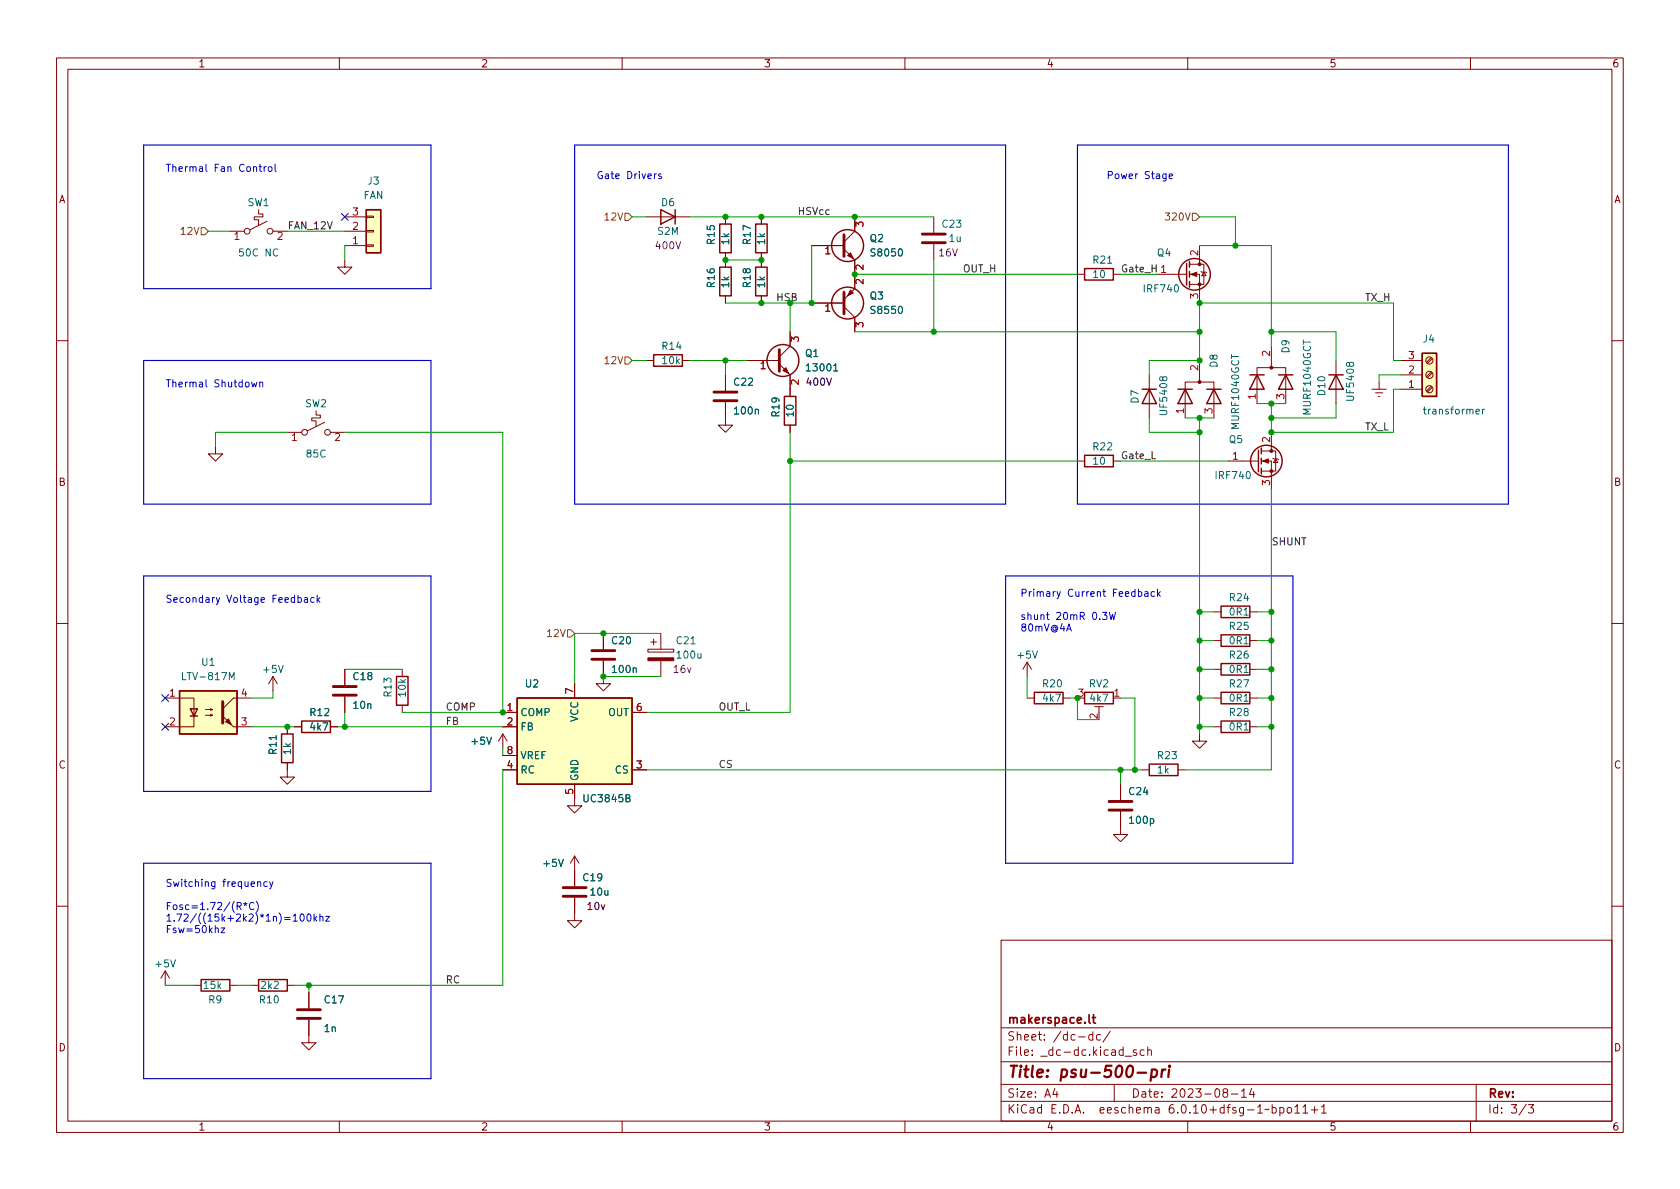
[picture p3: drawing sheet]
<svg xmlns="http://www.w3.org/2000/svg" width="297mm" height="210mm" viewBox="0 0 297 210" stroke-linecap="round" stroke-linejoin="round" font-family="sans-serif">
<g fill="none" stroke="#840000" stroke-width=".18">
<path d="M10 10.2h277v190.1h-277zM12 12.2h273v186.1h-273zM60 10.2v2M110 10.2v2M160 10.2v2M210 10.2v2M260 10.2v2M45.7 37.1v.7h.8v.5h-1.5v.6h.7v1M47.2 39.1l-3 1.5M61 38.3h3.8M64.8 38.2h1.2v.3h-1.2zM114.3 38.3h7.6"/>
<path d="M128.3 38.3v1.3M134.6 38.3v1.3M151.1 38.3v2.6l-1.9 1.9M165.1 38.3v2.8M40.6 40.9h2.6M48.3 40.9h2.5M61 46v1.2h1.2l-1.2 1.3-1.3-1.3h1.3M61 40.9h3.8M61 43.4h3.8M64.8 40.8h1.2v.2h-1.2zM64.8 43.3h1.2v.3h-1.2zM128.3 44.7v2.5"/>
<path d="M128.3 52.3v1.3M134.6 44.7v2.5M134.6 52.3v1.3M139.7 58.7v2.5l-1.9 1.9M143.5 43.4h5.7M143.5 53.6h5.7M149.2 44.1l1.9 1.9v5l-1.9 2M149.2 54.2l1.9 1.9v2.6M165.1 43.2v2.8M190.5 48.5h1.3M196.8 48.5h1.3M204.5 48.5h5.3"/>
<path d="M210.3 48.5h1.8v5.1M210.3 46.7h2.6v3.6h-2.6M212.1 43.4v3.3M212.3 48l.2 .1h.7l.2 .2M212.9 48.1l.3 .7h-.7zM10 60.2h2M38.1 79v1.3h1.3l-1.3 1.2-1.3-1.2h1.3M50.8 76.4h2.5M55.9 72.6v.8h.7v.5h-1.5v.5h.8v1M57.4 74.7l-3 1.5M58.4 76.4h2.6M114.3 63.7h1.3"/>
<path d="M120.6 63.7h1.3M128.3 71.1v4.1h1.2l-1.2 1.2-1.3-1.2h1.3M128.3 66.3v2.8M132.1 63.7h5.7M137.8 64.4l1.9 1.9v3.8M139.7 75.2v1.2M203.2 66.3v7.6M209.5 73.9v-6.3h5.1v6.3M212.1 63.7v3.9M222.2 71.4v-6.4h5.1v6.4M223 79.8h2.6v3.5h-2.6M224.8 61.2v3.8"/>
<path d="M224.8 76.4v3.4M236.2 63.7v7.7M242.6 68.8h2.5M243.2 69.5h1.3M243.7 70.1h.3M243.8 67.6v1.2M247.6 63.7h3.9M247.6 68.8h3.9M247.6 66.3h3.9M253.1 63.2l-.9 .9M253.1 65.8l-.9 .8M253.1 68.3l-.9 .9"/>
<path d="M253.2 63.4l-.8 .9M253.2 66l-.8 .8M253.2 68.5l-.8 .8M285 60.2h2M190.5 81.5h1.3M196.8 81.5h1.3M217.2 81.5h5.3M223 81.5h1.8v5.1M225 81l.2 .1h.7l.2 .2M225.6 81.1l.3 .7h-.7zM10 110.2h2M48.3 119.6l-.8 1.3"/>
<path d="M48.3 119.6v2.6M48.3 119.6l.7 1.3M61 118.4v2.8M71.1 118.4v1.2M106.7 116.8v4.1h1.2l-1.2 1.3-1.3-1.3h1.3M106.7 112v2.8M114.6 114.8h4.5v.5h-4.5zM115.1 113.5h1M115.6 113v1M116.8 112v2.8M116.8 116.8v2.8M181.6 117.1l-.8 1.3"/>
<path d="M181.6 117.1v2.5M181.6 117.1l.8 1.3M214.6 108.2h1.3M214.6 118.4h1.3M214.6 113.3h1.3M221 108.2h1.2M221 118.4h1.2M221 113.3h1.2M285 110.2h2M29.2 123.4h5.1v3.3M34.3 126.6v1.9h-5.1M36.3 126.5h1.3l-.4 .1v-.2l.4 .1"/>
<path d="M36.3 125.5h1.3l-.4 .1v-.3l.4 .2M41.3 128.5h3.1M44.4 123.4h-3.1l-1.9 1.9M50.8 134.9v2.5h1.3l-1.3 1.3-1.3-1.3h1.3M50.8 128.5v1.3M52.1 128.5h1.2M58.4 128.5h1.3M61 123.2v2.8M71.1 124.7v1.3M88.9 128.5h2.5M88.9 136.1h2.5M88.9 126h2.5"/>
<path d="M88.9 133.6h2.5M88.9 129.8l-.8 1.3M88.9 129.8v2.5M88.9 129.8l.8 1.3M101.6 138.7v3.8h1.3l-1.3 1.3-1.3-1.3h1.3M101.6 120.9v2.5M111.8 136.1h2.5M111.8 126h2.5M181.6 123.4h1.3M188 123.4h1.2M193.5 125h1.6M194.3 125v1"/>
<path d="M198.1 138.7v2.8M201.9 136.1h1.3M208.3 136.1h1.2M212.1 129.8v1.3h1.3l-1.3 1.2-1.3-1.2h1.3M214.6 123.4h1.3M214.6 128.5h1.3M221 123.4h1.2M221 128.5h1.2M101.6 158.7v4.1h1.3l-1.3 1.3-1.3-1.3h1.3M101.6 151.4l-.8 1.2M101.6 151.4v5.3M101.6 151.4l.8 1.2"/>
<path d="M198.1 143.5v4.1h1.3l-1.3 1.2-1.3-1.2h1.3M10 160.2h2M29.2 171.7l-.8 1.3M29.2 171.7v2.5M29.2 171.7l.8 1.3M34.3 174.2h1.3M40.6 174.2h1.3M44.4 174.2h1.3M50.8 174.2h1.3M54.6 175.5v2.8M177 166.3h108v32h-108zM285 160.2h2"/>
<path d="M54.6 180.3v4.1h1.3l-1.3 1.3-1.3-1.3h1.3M60 198.3v2M110 198.3v2M160 198.3v2M177 194.8h108M177 191.8h108M177 187.8h108M177 181.8h108M186.5 192.5l-.4 1h1M186.9 193v1M190.7 183.4h1.2M193.2 183l-.4-.1-.3 .3v.4l.1 .3h.6"/>
<path d="M193.2 182.4v1.5M194.6 183l-.5-.1-.2 .3v.4l.1 .3h.6M196.3 182.4l-1.3 1.9M197 191.8v3M198.9 186.8h1.2M200.9 185.7l-.3-.1-.2 .2v.3l.5 .1v.4h-.5M202.3 185.7l-.4-.1-.3 .3v.4l.1 .3h.6M202.9 185.8l.2-.2 .4 .1 .1 .9M202.9 185.1v1.5M210 198.3v2M216.5 193.2l-.3-.3 .1-.2 .2-.2 .4 .1 .2 .2-.1 .2-.6 .2-.2 .3 .1 .4 .2 .1h.4l.2-.3-.1-.4-.2-.1M217.7 193.5h1.2"/>
<path d="M219.5 193l.4-.5v1.5M219.5 194h.9M221.3 192.5l-.4 1h1M221.6 193v1M224.4 196.1l-.3 .2-.2-.2-.3 .2M224.9 195.9l.5-.1 .2 .3v.4l-.1 .3h-.6M224.9 195.3v1.5M226.3 195.9l.4-.1 .3 .3v.4l-.1 .3h-.6M226.3 195.8v1.5M227.7 195.9l.4-.1 .3 .3v.4l-.3 .3h-.4l-.1-.3v-.4zM228.9 195.8l.5-.5v1.5M228.9 196.8h.9"/>
<path d="M230.4 195.8l.4-.5v1.5M230.4 196.8h.8M231.9 196.3h1.1M232.4 195.7v1.1M233.6 195.8l.5-.5v1.5M233.6 196.8h.9M260 198.3v2M261 191.8v6.5M269.9 195.3l-1.3 1.9M270.2 195.3h1l-.6 .6 .5 .1v.7l-.2 .1h-.5l-.2-.1"/>
<circle cx="43.7" cy="40.9" r=".51"/>
<circle cx="47.8" cy="40.9" r=".51"/>
<circle cx="53.8" cy="76.4" r=".51"/>
<circle cx="57.9" cy="76.4" r=".51"/>
<circle cx="252.7" cy="63.7" r=".63"/>
<circle cx="252.7" cy="68.8" r=".63"/>
<circle cx="252.7" cy="66.3" r=".63"/>
</g>
<path d="M201.1 189.7h1.6M203.7 189.2l.2-.1 .5 .1 .2 .3-.1 .6a.66 .66 0 0 1-1 .3M203.7 189.1l-.3 2M205.5 189.1l-.2 1.4M206.1 189.1l-.4 .1-.3 .3M206.7 189.1l-.1 1.4M206.8 188.5l-.1 .1 .1 .1 .1-.1-.1-.1v.2" fill="none" stroke="#840000" stroke-width=".4"/>
<path d="M192.6 179.4v1.3l.2 .2M193.1 179.9h.6M193.3 179.4v1.3l.4 .2" fill="none" stroke="#840000" stroke-width=".3"/>
<g fill="none" stroke="#840000" stroke-width=".51">
<path d="M149.2 41.5v3.8M149.2 51.7v3.8M163.1 42.9h4M163.1 41.4h4M126.2 70.9h4.1M126.2 69.3h4.1M137.8 61.8v3.9M104.6 116.6h4.1M104.6 115.1h4.1M39.4 124.1v3.8M58.9 122.9h4.1M58.9 121.4h4.1"/>
<path d="M99.6 158.5h4M99.6 157h4M196.1 143.3h4.1M196.1 141.7h4.1M52.6 178.6h4M52.6 180.1h4"/>
</g>
<g fill="#840000" stroke="#840000" stroke-width=".18">
<path d="M138.4 65.5l.5-.5 .5 1z"/>
<path d="M150.4 44.7l.5 1-1-.5z"/>
<path d="M114.6 116.3h4.5v.5h-4.5z"/>
<path d="M39.4 126.6l1.9 1.9z"/>
<path d="M39.9 127.6l.5-.5 .5 1z"/>
<path d="M223.3 81.5l1-.4v.8z"/>
<path d="M210.6 48.5l1-.4v.8z"/>
<path d="M150.4 51.3l.5 .5-1 .5z"/>
<circle cx="224.8" cy="83.3" r=".25"/>
<circle cx="224.8" cy="79.8" r=".25"/>
<circle cx="212.1" cy="67.6" r=".25"/>
<circle cx="224.8" cy="65" r=".25"/>
<circle cx="212.1" cy="50.3" r=".25"/>
<circle cx="212.1" cy="46.7" r=".25"/>
</g>
<g fill="none" stroke="#840000" stroke-width=".25">
<path d="M64.8 37.1h2.5v7.6h-2.5zM116.8 37.1l2.6 1.2-2.6 1.3zM119.4 37.1v2.5M127.3 39.6h2v5.1h-2zM133.6 39.6h2v5.1h-2zM127.3 47.2h2v5.1h-2zM133.6 47.2h2v5.1h-2zM191.8 47.5h5v2h-5zM209.8 46.6v3.8M210.3 46.2v1M210.3 48v1M210.3 49.8v1"/>
<path d="M115.6 62.7h5v2.1h-5zM138.7 70.1h2v5.1h-2zM201.9 68.8h2.6M203.2 68.8l1.3 2.6h-2.6zM208.3 68.8h2.5M209.5 68.8l1.3 2.6h-2.5zM213.4 68.8h2.5M214.6 68.8l1.3 2.6h-2.5zM221 66.3h2.5M222.2 66.3l1.3 2.5h-2.5zM222.5 79.6v3.8M223 79.2v1.1"/>
<path d="M226.1 66.3h2.5M227.3 66.3l1.3 2.5h-2.5zM234.9 66.3h2.6M236.2 66.3l1.3 2.5h-2.6zM251.5 62.5h2.5v7.6h-2.5zM191.8 80.5h5v2h-5zM223 81v1M223 82.8v1M70.1 119.6h2v5.1h-2zM215.9 107.2h5.1v2h-5.1zM215.9 117.3h5.1v2.1h-5.1zM215.9 112.3h5.1v2h-5.1z"/>
<path d="M31.7 122.2h10.2v7.6h-10.2zM33.7 125.3h1.2l-.6 1.3zM33.7 126.6h1.2M49.8 129.8h2v5.1h-2zM53.3 127.5h5.1v2h-5.1zM91.4 123.4h20.4v15.3h-20.4zM182.9 122.4h5.1v2.1h-5.1zM191.8 122.4h5v2.1h-5zM203.2 135.1h5.1v2.1h-5.1zM215.9 122.4h5.1v2.1h-5.1zM215.9 127.5h5.1v2h-5.1zM35.6 173.2h5v2.1h-5z"/>
<path d="M45.7 173.2h5.1v2.1h-5.1z"/>
<circle cx="149.9" cy="53.6" r="2.82"/>
<circle cx="149.9" cy="43.4" r="2.82"/>
<circle cx="211.2" cy="48.5" r="2.79"/>
<circle cx="138.4" cy="63.7" r="2.82"/>
<circle cx="223.9" cy="81.5" r="2.79"/>
</g>
<path d="M147.4 65.6h.7M262.1 72.4v.8M262.5 72.4l-.4 .2" fill="none" stroke="#006464" stroke-width=".18"/>
<g fill="#ffffc2" stroke="#ffffc2" stroke-width=".18">
<path d="M64.8 37.1h2.5v7.6h-2.5z"/>
<path d="M91.4 123.4h20.4v15.3h-20.4z"/>
<path d="M31.7 122.2h10.2v7.6h-10.2z"/>
<path d="M251.5 62.5h2.5v7.6h-2.5z"/>
</g>
<path d="M110.5 37.7h.6l.7 .6-.7 .7h-.6zM210.8 37.7h.7l.6 .6-.6 .7h-.7zM35.6 40.3h.6l.6 .6-.6 .6h-.6zM110.5 63.1h.6l.7 .6-.7 .7h-.6zM100.3 111.4h.7l.6 .6-.6 .6h-.7z" fill="none" stroke="#725600" stroke-width=".18"/>
<g fill="none" stroke="#0000c2" stroke-width=".18">
<path d="M45.8 29.5h.5M46 29v1.1l.3 .2M46.7 29.5v.8M47.1 29.5l-.4 .2M47.6 29.5h.3l.2 .2v.4l-.2 .2h-.3l-.2-.2zM48.6 29v1.1l.2 .2M116.1 30.7l-.4 .3M116.9 30.8l-.3-.1-.2 .2 .1 .2 .4 .1v.3h-.5M206.7 31.2l.6-.2v-.2l-.4-.1-.2 .2 .1 .6h.5M44.5 67.6l.2 .8 .2-.6 .3 .6 .2-.8M45.9 67.7l.2-.1h.3l.1 .8M45.9 67.6v.8"/>
<path d="M52.7 105.7h.4l.2 .2-.1 .6h-.5M53.8 105.7h.5l.1 .8M54.4 106h-.4l-.2 .2 .2 .3h.4M55.5 105.7h-.3l-.3 .2 .1 .6h.5M56.1 105.2v1.3M56.2 106l.4 .5M56.6 105.7l-.5 .5M194.9 108.3h.8l-.4 .5 .4 .1v.5l-.2 .2-.6-.2M196.1 108.3l.3 1.3 .3-1 .2 1 .3-1.3M201.3 104.7l.3-.1 .3 .3-.1 .5h-.5M202.4 104.7h.5l.1 .8M203 104.9l-.4 .1-.2 .2 .2 .3 .4-.1"/>
<path d="M204.1 104.7l-.3-.1-.3 .3 .1 .5h.5M204.7 104.2v1.3M204.8 105l.4 .5M205.2 104.6l-.5 .5M43.1 159.8l.3 .1 .3-.1M43.4 159.6v.3M44.9 159.7a.6 .6 0 0 0-.8 .4 .6 .6 0 0 0 .5 .7l.3-.1M45.3 159.4a1.46 1.46 0 0 1 0 1.9M45.6 156l.1-.1 .3 .1 .1 .8M47.2 156l-.3-.1-.3 .3 .2 .5h.4M47.7 155.9l.3 .9M48.3 155.9l-.4 1.2-.2 .1"/>
<path d="M39.1 164.1h.6l-.6 .8h.6M43.2 160.1l.2-.2 .2 .2M51.8 162l.4-.4v1.3M51.8 162.9h.8M53.2 161.7l.2-.1a.68 .68 0 0 1 .4 .7 .68 .68 0 0 1-.4 .6l-.2-.1-.1-.4zM54.4 161.7l.2-.1a.68 .68 0 0 1 .4 .7 .68 .68 0 0 1-.4 .6 .84 .84 0 0 1-.2-1.2zM55.5 161.6v1.3M55.7 162.4l.3 .5M56 162l-.5 .5M56.6 162.2l.1-.2 .3 .1 .1 .8M56.6 161.6v1.3M57.6 162h.7l-.7 .9h.7"/>
</g>
<path d="M25.4 25.6h50.8v25.4h-50.8zM101.6 25.6h76.2v63.5h-76.2zM190.5 25.6h76.2v63.5h-76.2zM25.4 63.7h50.8v25.4h-50.8zM25.4 101.8h50.8v38.1h-50.8zM177.8 101.8h50.8v50.8h-50.8zM25.4 152.6h50.8v38.1h-50.8z" fill="none" stroke="#0000c2" stroke-width=".2"/>
<g fill="none" stroke="#009600" stroke-width=".18">
<path d="M111.8 38.3h2.5M121.9 38.3h43.2M212.1 38.3h6.3v5.1M36.8 40.9h3.8M50.8 40.9h10.2M61 43.4v2.6M128.3 46h6.3M139.7 53.6v5.1M143.5 43.4v10.2h-15.2M151.1 58.7h61M151.1 48.5h39.4M165.1 46v12.7"/>
<path d="M198.1 48.5h6.4M212.1 43.4h12.7v17.8M224.8 58.7h11.4v5M50.8 76.4h-12.7v2.6M61 76.4h27.9v49.6h-17.8M111.8 63.7h2.5M121.9 63.7h10.2M128.3 63.7v2.6M139.7 76.4v49.6h-25.4M203.2 73.9v2.5h8.9M209.5 73.9h5.1M212.1 73.9v55.9"/>
<path d="M222.2 71.4h5.1M236.2 71.4v2.5h-11.4M247.6 63.7h-1.2v-10.1h-34.3v10.1h-8.9v2.6M247.6 68.8h-1.2v7.6h-21.6v-5M247.6 66.3h-3.8v1.3M139.7 81.5h50.8M198.1 81.5h19.1M224.8 86.6v49.5h-15.3M61 118.4h10.1M106.7 119.6h10.1M116.8 112h-15.2v8.9M181.6 119.6v3.8"/>
<path d="M212.1 118.4h2.5M212.1 108.2h2.5M212.1 113.3h2.5M222.2 118.4h2.6M222.2 108.2h2.6M222.2 113.3h2.6M44.4 128.5h7.7M48.3 122.2v1.2h-3.9M59.7 128.5h29.2M61 126v2.5M88.9 132.3v1.3M88.9 136.1v38.1h-36.8"/>
<path d="M114.3 136.1h87.6M189.2 123.4h1.3v3.8h3.8M198.1 123.4h2.6v12.7M198.1 136.1v2.6M212.1 123.4h2.5M212.1 128.5h2.5M222.2 123.4h2.6M222.2 128.5h2.6M29.2 174.2h5.1M41.9 174.2h2.5M54.6 174.2v1.3"/>
</g>
<path d="M60.4 37.7l1.2 1.3M61.6 37.7l-1.2 1.3M28.6 122.8l1.2 1.2M28.6 127.9l1.2 1.2M29.8 122.8l-1.2 1.2M29.8 127.9l-1.2 1.2" fill="none" stroke="#000084" stroke-width=".18"/>
<g fill="#009600" stroke="#009600" stroke-width=".18">
<circle cx="54.6" cy="174.2" r=".46"/>
<circle cx="139.7" cy="81.5" r=".46"/>
<circle cx="134.6" cy="53.6" r=".46"/>
<circle cx="151.1" cy="48.5" r=".46"/>
<circle cx="134.6" cy="46" r=".46"/>
<circle cx="139.7" cy="53.6" r=".46"/>
<circle cx="134.6" cy="38.3" r=".46"/>
<circle cx="128.3" cy="46" r=".46"/>
<circle cx="128.3" cy="63.7" r=".46"/>
<circle cx="128.3" cy="38.3" r=".46"/>
<circle cx="50.8" cy="128.5" r=".46"/>
<circle cx="61" cy="128.5" r=".46"/>
<circle cx="88.9" cy="126" r=".46"/>
<circle cx="224.8" cy="58.7" r=".46"/>
<circle cx="224.8" cy="71.4" r=".46"/>
<circle cx="212.1" cy="63.7" r=".46"/>
<circle cx="212.1" cy="113.3" r=".46"/>
<circle cx="212.1" cy="118.4" r=".46"/>
<circle cx="198.1" cy="136.1" r=".46"/>
<circle cx="212.1" cy="123.4" r=".46"/>
<circle cx="200.7" cy="136.1" r=".46"/>
<circle cx="212.1" cy="108.2" r=".46"/>
<circle cx="224.8" cy="73.9" r=".46"/>
<circle cx="224.8" cy="108.2" r=".46"/>
<circle cx="224.8" cy="113.3" r=".46"/>
<circle cx="224.8" cy="123.4" r=".46"/>
<circle cx="224.8" cy="118.4" r=".46"/>
<circle cx="212.1" cy="128.5" r=".46"/>
<circle cx="224.8" cy="128.5" r=".46"/>
<circle cx="143.5" cy="53.6" r=".46"/>
<circle cx="190.5" cy="123.4" r=".46"/>
<circle cx="106.7" cy="119.6" r=".46"/>
<circle cx="106.7" cy="112" r=".46"/>
<circle cx="151.1" cy="38.3" r=".46"/>
<circle cx="224.8" cy="76.4" r=".46"/>
<circle cx="212.1" cy="73.9" r=".46"/>
<circle cx="218.4" cy="43.4" r=".46"/>
<circle cx="212.1" cy="76.4" r=".46"/>
<circle cx="165.1" cy="58.7" r=".46"/>
<circle cx="212.1" cy="58.7" r=".46"/>
<circle cx="212.1" cy="53.6" r=".46"/>
</g>
<text font-size="2.8" fill="#840000" x="178" y="190.6">Title: psu-500-pri</text>
<g font-size="2.1" fill="#840000">
<text x="178" y="184">Sheet: /dc-dc/</text>
<text x="178" y="181">makerspace.lt</text>
<text x="178" y="186.7">File: _dc-dc.kicad_sch</text>
<text x="178" y="196.9">KiCad E.D.A. eeschema 6.0.10+dfsg-1~bpo11+1</text>
<text x="178" y="194.1">Size: A4</text>
<text x="200" y="194.1">Date: 2023-08-14</text>
<text x="263" y="194.1">Rev:</text>
<text x="263" y="196.9">Id: 3/3</text>
</g>
<g font-size="1.8" fill="#840000">
<text x="35" y="11.9">1</text>
<text x="85" y="11.9">2</text>
<text x="135" y="11.9">3</text>
<text x="185" y="11.9">4</text>
<text x="235" y="11.9">5</text>
<text x="285" y="11.9">6</text>
<text x="10.3" y="35.9">A</text>
<text x="285.3" y="35.9">A</text>
<text x="10.3" y="85.9">B</text>
<text x="285.3" y="85.9">B</text>
<text x="10.3" y="135.9">C</text>
<text x="285.3" y="135.9">C</text>
<text x="10.3" y="185.9">D</text>
<text x="285.3" y="185.9">D</text>
<text x="35" y="199.9">1</text>
<text x="85" y="199.9">2</text>
<text x="135" y="199.9">3</text>
<text x="185" y="199.9">4</text>
<text x="235" y="199.9">5</text>
<text x="285" y="199.9">6</text>
</g>
<g font-size="1.8" fill="#0000c2">
<text x="29.2" y="30.4">Thermal Fan Control</text>
<text x="105.4" y="31.6">Gate Drivers</text>
<text x="195.6" y="31.6">Power Stage</text>
<text x="29.2" y="68.5">Thermal Shutdown</text>
<text x="29.2" y="106.6">Secondary Voltage Feedback</text>
<text x="180.3" y="105.5">Primary Current Feedback</text>
<text x="180.3" y="109.6">shunt 20mR 0.3W</text>
<text x="180.3" y="111.7">80mV@4A</text>
<text x="29.2" y="156.8">Switching frequency</text>
<text x="29.2" y="160.9">Fosc=1.72/(R*C)</text>
<text x="29.2" y="163">1.72/((15k+2k2)*1n)=100khz</text>
<text x="29.2" y="165">Fsw=50khz</text>
</g>
<g font-size="1.8" fill="#006464">
<text x="64.2" y="35.2">FAN</text>
<text x="65.1" y="32.6">J3</text>
<text x="43.8" y="36.4">SW1</text>
<text x="116.3" y="41.5">S2M</text>
<text x="117" y="36.4">D6</text>
<text x="166.7" y="40.3">C23</text>
<text x="42.6" y="45.3">50C NC</text>
<text x="126.4" y="43.1" transform="rotate(-90 126.4 43.1)">R15</text>
<text x="128.9" y="43.2" transform="rotate(-90 128.9 43.2)">1k</text>
<text x="132.7" y="43.1" transform="rotate(-90 132.7 43.1)">R17</text>
<text x="135.3" y="43.2" transform="rotate(-90 135.3 43.2)">1k</text>
<text x="153.8" y="42.8">Q2</text>
<text x="154.2" y="45.3">S8050</text>
<text x="167.9" y="42.8">1u</text>
<text x="193.3" y="46.6">R21</text>
<text x="204.6" y="45.3">Q4</text>
<text x="126.4" y="50.7" transform="rotate(-90 126.4 50.7)">R16</text>
<text x="128.9" y="50.8" transform="rotate(-90 128.9 50.8)">1k</text>
<text x="132.7" y="50.7" transform="rotate(-90 132.7 50.7)">R18</text>
<text x="135.3" y="50.8" transform="rotate(-90 135.3 50.8)">1k</text>
<text x="153.8" y="53">Q3</text>
<text x="193.3" y="49.1">10</text>
<text x="202.4" y="51.7">IRF740</text>
<text x="154.2" y="55.5">S8550</text>
<text x="117.1" y="61.8">R14</text>
<text x="117.2" y="64.4">10k</text>
<text x="142.4" y="63.1">Q1</text>
<text x="142.9" y="65.7">13001</text>
<text x="215.3" y="64.9" transform="rotate(-90 215.3 64.9)">D8</text>
<text x="228" y="62.4" transform="rotate(-90 228 62.4)">D9</text>
<text x="251.6" y="60.6">J4</text>
<text x="129.8" y="68.2">C22</text>
<text x="201.3" y="71.3" transform="rotate(-90 201.3 71.3)">D7</text>
<text x="234.3" y="69.8" transform="rotate(-90 234.3 69.8)">D10</text>
<text x="239.4" y="70.6" transform="rotate(-90 239.4 70.6)">UF5408</text>
<text x="54" y="72">SW2</text>
<text x="130" y="73.3">100n</text>
<text x="137.8" y="73.6" transform="rotate(-90 137.8 73.6)">R19</text>
<text x="140.3" y="73.6" transform="rotate(-90 140.3 73.6)">10</text>
<text x="206.4" y="73.1" transform="rotate(-90 206.4 73.1)">UF5408</text>
<text x="219.1" y="75.7" transform="rotate(-90 219.1 75.7)">MURF1040GCT</text>
<text x="231.8" y="73.1" transform="rotate(-90 231.8 73.1)">MURF1040GCT</text>
<text x="252.1" y="73.3">transformer</text>
<text x="54.3" y="80.9">85C</text>
<text x="193.3" y="79.6">R22</text>
<text x="193.3" y="82.2">10</text>
<text x="217.3" y="78.4">Q5</text>
<text x="215.1" y="84.7">IRF740</text>
<text x="217.5" y="106.3">R24</text>
<text x="108.3" y="113.9">C20</text>
<text x="119.7" y="113.9">C21</text>
<text x="217.5" y="108.8">0R1</text>
<text x="217.5" y="111.4">R25</text>
<text x="217.5" y="113.9">0R1</text>
<text x="35.7" y="117.7">U1</text>
<text x="46.7" y="119">+5V</text>
<text x="108.4" y="119">100n</text>
<text x="119.8" y="116.5">100u</text>
<text x="180" y="116.5">+5V</text>
<text x="217.5" y="116.5">R26</text>
<text x="217.5" y="119">0R1</text>
<text x="32.7" y="120.3">LTV-817M</text>
<text x="62.5" y="120.3">C18</text>
<text x="62.6" y="125.3">10n</text>
<text x="69.2" y="123.1" transform="rotate(-90 69.2 123.1)">R13</text>
<text x="71.8" y="123.1" transform="rotate(-90 71.8 123.1)">10k</text>
<text x="92.9" y="121.5">U2</text>
<text x="184.5" y="121.5">R20</text>
<text x="184.5" y="124.1">4k7</text>
<text x="192.6" y="121.5">RV2</text>
<text x="192.8" y="124.1">4k7</text>
<text x="217.5" y="121.5">R27</text>
<text x="217.5" y="124.1">0R1</text>
<text x="54.9" y="126.6">R12</text>
<text x="54.9" y="129.2">4k7</text>
<text x="83.5" y="131.7">+5V</text>
<text x="91.9" y="126.6">COMP</text>
<text x="91.9" y="129.2">FB</text>
<text x="102.2" y="127.7" transform="rotate(-90 102.2 127.7)">VCC</text>
<text x="107.5" y="126.6">OUT</text>
<text x="217.5" y="126.6">R28</text>
<text x="217.5" y="129.2">0R1</text>
<text x="48.9" y="133.3" transform="rotate(-90 48.9 133.3)">R11</text>
<text x="51.4" y="133.4" transform="rotate(-90 51.4 133.4)">1k</text>
<text x="91.9" y="136.8">RC</text>
<text x="91.9" y="134.2">VREF</text>
<text x="108.8" y="136.8">CS</text>
<text x="204.7" y="136.8">1k</text>
<text x="204.8" y="134.2">R23</text>
<text x="102.2" y="138.2" transform="rotate(-90 102.2 138.2)">GND</text>
<text x="103.4" y="141.9">UC3845B</text>
<text x="199.7" y="140.6">C24</text>
<text x="199.8" y="145.7">100p</text>
<text x="96.2" y="153.3">+5V</text>
<text x="103.2" y="155.8">C19</text>
<text x="104.5" y="158.4">10u</text>
<text x="27.6" y="171.1">+5V</text>
<text x="36.1" y="174.9">15k</text>
<text x="36.9" y="177.4">R9</text>
<text x="46" y="177.4">R10</text>
<text x="46.3" y="174.9">2k2</text>
<text x="57.5" y="177.4">C17</text>
<text x="57.4" y="182.5">1n</text>
</g>
<g font-size="1.8" fill="#725600">
<text x="32.2" y="41.5">12V</text>
<text x="107.2" y="39">12V</text>
<text x="206.5" y="39">320V</text>
<text x="107.2" y="64.4">12V</text>
<text x="97" y="112.6">12V</text>
</g>
<g font-size="1.8" fill="#0f0f0f">
<text x="50.8" y="40.5">FAN_12V</text>
<text x="141" y="38">HSVcc</text>
<text x="137.2" y="53.2">HSB</text>
<text x="170.2" y="48.2">OUT_H</text>
<text x="198.1" y="48.2">Gate_H 1</text>
<text x="241.3" y="53.2">TX_H</text>
<text x="241.3" y="76.1">TX_L</text>
<text x="198.1" y="81.2">Gate_L</text>
<text x="224.8" y="96.4">SHUNT</text>
<text x="78.7" y="125.6">COMP</text>
<text x="127" y="125.6">OUT_L</text>
<text x="78.7" y="128.2">FB</text>
<text x="127" y="135.8">CS</text>
<text x="78.7" y="173.9">RC</text>
</g>
<g font-size="1.8" fill="#a90000">
<text x="62.4" y="40.6">2</text>
<text x="62.4" y="38.1">3</text>
<text x="152.7" y="40.1" transform="rotate(-90 152.7 40.1)">3</text>
<text x="41.4" y="42.4">1</text>
<text x="49" y="42.4">2</text>
<text x="62.4" y="43.2">1</text>
<text x="145.9" y="45">1</text>
<text x="152.7" y="47.7" transform="rotate(-90 152.7 47.7)">2</text>
<text x="211.8" y="45.2" transform="rotate(-90 211.8 45.2)">2</text>
<text x="152.7" y="50.3" transform="rotate(-90 152.7 50.3)">2</text>
<text x="211.8" y="52.8" transform="rotate(-90 211.8 52.8)">3</text>
<text x="145.9" y="55.1">1</text>
<text x="152.7" y="57.9" transform="rotate(-90 152.7 57.9)">3</text>
<text x="134.4" y="65.3">1</text>
<text x="141.2" y="60.4" transform="rotate(-90 141.2 60.4)">3</text>
<text x="211.8" y="65.5" transform="rotate(-90 211.8 65.5)">2</text>
<text x="224.5" y="63" transform="rotate(-90 224.5 63)">2</text>
<text x="249.1" y="63.5">3</text>
<text x="141.2" y="68.1" transform="rotate(-90 141.2 68.1)">2</text>
<text x="222" y="70.6" transform="rotate(-90 222 70.6)">1</text>
<text x="227.1" y="70.6" transform="rotate(-90 227.1 70.6)">3</text>
<text x="249.1" y="68.6">1</text>
<text x="249.1" y="66">2</text>
<text x="51.6" y="78">1</text>
<text x="59.2" y="78">2</text>
<text x="209.3" y="73.1" transform="rotate(-90 209.3 73.1)">1</text>
<text x="214.4" y="73.1" transform="rotate(-90 214.4 73.1)">3</text>
<text x="217.9" y="81.3">1</text>
<text x="224.5" y="78.2" transform="rotate(-90 224.5 78.2)">2</text>
<text x="224.5" y="85.8" transform="rotate(-90 224.5 85.8)">3</text>
<text x="30" y="123.2">1</text>
<text x="42.7" y="123.2">4</text>
<text x="89.7" y="125.7">1</text>
<text x="101.3" y="122.7" transform="rotate(-90 101.3 122.7)">7</text>
<text x="112.5" y="125.7">6</text>
<text x="190.6" y="123.2">3</text>
<text x="197" y="123.2">1</text>
<text x="30" y="128.3">2</text>
<text x="42.7" y="128.3">3</text>
<text x="89.7" y="128.3">2</text>
<text x="194.1" y="127.1" transform="rotate(-90 194.1 127.1)">2</text>
<text x="89.7" y="135.9">4</text>
<text x="89.7" y="133.3">8</text>
<text x="112.5" y="135.9">3</text>
<text x="101.3" y="140.4" transform="rotate(-90 101.3 140.4)">5</text>
</g>
<g font-size="1.8" fill="#840084">
<text x="116" y="44.1">400V</text>
<text x="166.1" y="45.3">16V</text>
<text x="142.7" y="68.2">400V</text>
<text x="119.2" y="119">16v</text>
<text x="103.9" y="160.9">10v</text>
</g>
</svg>
